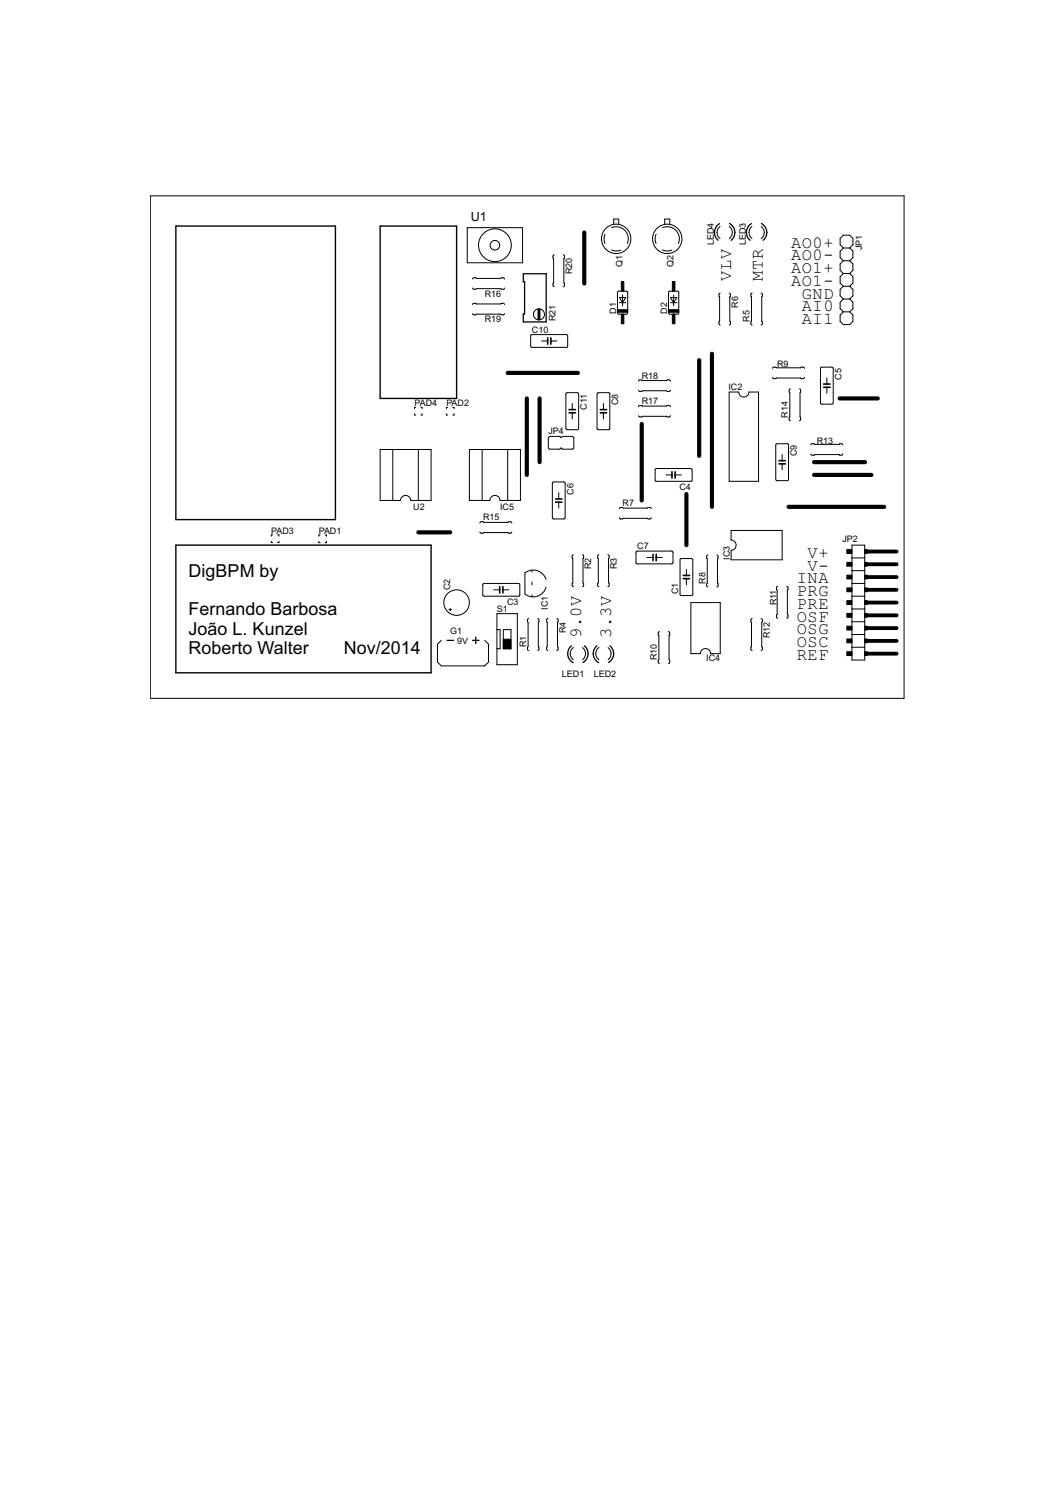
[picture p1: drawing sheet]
<svg xmlns="http://www.w3.org/2000/svg" width="210mm" height="297mm" viewBox="0 0 210 297" stroke-linecap="round" stroke-linejoin="round" font-family="sans-serif">
<g fill="none" stroke="#000" stroke-width=".83">
<path d="M116.2 46.2v10.2M101 74.2h14M104.8 79.3v15.2M107.4 79.3v12.6M139.1 71.6v19.1M141.6 70.4v30.4M167 79.3h7.6M127.7 84.3v15.3M136.6 98.3v10.2M162 91.9h10.1M162 94.5h11.4M83.2 105.9h6.4"/>
<path d="M156.9 100.8h19"/>
</g>
<path d="M35 45h31.7v58.4h-31.7zM75.6 45h15.2v34.3h-15.2zM35 108.5h50.8v25.4h-50.8z" fill="none" stroke="#000" stroke-width=".28"/>
<g fill="none" stroke="#000" stroke-width=".32">
<path d="M109 67.2v1.3M109.6 67.2v1.3M163.9 76.4h1.2M163.9 77h1.2M110.5 99.3h1.3M110.5 99.9h1.3M113.2 81.5h1.3M113.2 82.1h1.3M119.4 81.5h1.3M119.4 82.1h1.3M133.7 93.9v1.2M134.3 93.9v1.2"/>
<path d="M155 91.7h1.3M155 92.3h1.3M99.4 116.7v1.3M100.1 116.7v1.3M129.9 110.3v1.2M130.6 110.3v1.2M135.9 115.1h1.3M135.9 114.5h1.3"/>
</g>
<g fill="none" stroke="#000" stroke-width=".2">
<path d="M29.9 39h150v99.9h-150zM93 45.3h11v7h-11zM94 57.3l.3 .3 .5-.2h4.8l.5 .2 .3-.3M94 55.5l.3-.2 .5 .1h4.8l.5-.1 .3 .2M110.3 50.7l-.3 .2 .2 .6v4.8l-.2 .5 .3 .2M112.1 50.7l.2 .2-.1 .6v4.8l.1 .5-.2 .2M120.4 46.6l-.2 .7 .2 1.2M121.7 45.3a2.4 2.4 0 0 1 2.6 .5 2.4 2.4 0 0 1 .5 2.7M121.7 49.7l.7 .2 1.1-.2M122.1 44.6v-1h1v1M122.9 58l1.7-.1 .3 .2v4.2l-.2 .2h-1.6l-.2-.2zM123.2 59.2h1.3l-.6 1z"/>
<path d="M123.9 58.7v2.2M130.5 46.6l-.2 .7 .2 1.2M131.8 45.3a2.4 2.4 0 0 1 2.7 .5 2.4 2.4 0 0 1 .5 2.7M131.8 49.7l.8 .2 1.1-.2M132.2 44.6v-1h1.1v1M133.1 58l1.7-.1 .2 .2v4.2l-.1 .2h-1.6l-.3-.2zM133.4 59.2h1.3l-.7 1zM134 58.7v2.2M143.3 45a1.52 1.52 0 0 0 0 2.5M143.3 58.3l-.3 .3 .2 .5v4.8l-.2 .5 .3 .3M145.1 58.3l.2 .3-.1 .5v4.8l.1 .5-.2 .3M145.1 45a1.54 1.54 0 0 1 0 2.5"/>
<path d="M149.6 45a1.52 1.52 0 0 0 0 2.5M149.6 58.3l-.2 .3 .1 .5v4.8l-.1 .5 .2 .3M151.4 58.3l.3 .3-.1 .5v4.8l.1 .5-.3 .3M151.4 45a1.54 1.54 0 0 1 0 2.5M167.8 49.3l-.6-.6v-1.3l.6-.6h1.3l.6 .6v1.3l-.6 .6M167.8 59.5l-.6 .6v1.3l.6 .6M167.8 49.3l-.6 .7v1.2l.6 .7M167.8 51.9l-.6 .6v1.3l.6 .6M167.8 54.4l-.6 .7v1.2l.6 .7M167.8 57l-.6 .6v1.3l.6 .6M167.8 57h1.3M167.8 59.5h1.3"/>
<path d="M167.8 54.4h1.3M167.8 49.3h1.3M167.8 51.9h1.3M169.1 59.5l.6 .6v1.3l-.6 .6M169.1 49.3l.6 .7v1.2l-.6 .7M169.1 51.9l.6 .6v1.3l-.6 .6M169.1 54.4l.6 .7v1.2l-.6 .7M169.1 57l.6 .6v1.3l-.6 .6M94 62.4l.3 .2 .5-.1h4.8l.5 .1 .3-.2M94 60.6l.3-.3 .5 .2h4.8l.5-.2 .3 .3M105.7 66.6h7.1l.1 .2v2.1l-.2 .2h-7l-.1-.2zM107.7 67.8h1.3"/>
<path d="M109.6 67.8h1.2M112.7 78.2l2.2-.1 .2 .2v6.9l-.1 .3h-2.2l-.2-.2zM118.9 78.2l2.2-.1 .2 .2v6.9l-.1 .3h-2.2l-.2-.2zM123.2 60.2h1.3M127 75.8l.3-.2 .5 .1h4.8l.5-.1 .3 .2M127 77.6l.3 .3 .5-.2h4.8l.5 .2 .3-.3M133.4 60.2h1.3M145.1 78h1.9a1.02 1.02 0 0 0 1 1 1.02 1.02 0 0 0 1-1h1.9v17.8h-5.8zM153.7 75.1l.3 .2 .5-.1h4.8l.5 .1 .3-.2M153.7 73.3l.3-.3 .5 .2h4.8l.5-.2 .3 .3M157.3 77.4l-.3 .2 .1 .5v4.9l-.1 .5 .3 .2M159 77.4l.3 .2-.1 .5v4.9l.1 .5-.3 .2"/>
<path d="M163.3 73.1l2.2-.1 .3 .2v7l-.2 .2h-2.1l-.3-.2zM164.5 75.2v1.2M164.5 77v1.3M167.8 62l-.6 .7v1.2l.6 .7h1.3l.6-.7v-1.2l-.6-.7M167.8 62h1.3M75.6 89.4h10.2v10.2h-4.1a1.02 1.02 0 0 0-1-1 1.02 1.02 0 0 0-1 1h-4.1zM78.1 89.4v10.2M82.5 82.3v.3h.2M82.7 81h-.2v.3M83.2 89.4v10.2M83.7 81h.3v.3M84 82.3v.3h-.3"/>
<path d="M88.8 82.3v.3h.3M89.1 81h-.3v.3M90.1 81h.2v.3M90.3 82.3v.3h-.2M93.4 89.4h10.1v10.2h-4a1.02 1.02 0 0 0-1-1 1.02 1.02 0 0 0-1 1h-4.1zM95.9 89.4v10.2M101 89.4v10.2M109.1 87.1l.2-.3h2.1l.2 .3 .3-.3h2l.3 .3v2l-.3 .3h-2l-.3-.3-.2 .3h-2.1l-.2-.3zM110 96l2.2-.1 .2 .2v6.9l-.1 .2-2.1 .1-.3-.2zM111.2 98v1.3M111.2 99.9v1.2M113.9 80.3v1.2"/>
<path d="M113.9 82.1v1.2M120.1 80.3v1.2M120.1 82.1v1.2M127 80.9l.3-.2 .5 .1h4.8l.5-.1 .3 .2M127 82.7l.3 .3 .5-.2h4.8l.5 .2 .3-.3M130.4 93.3l7.1-.1 .2 .3v2.1l-.2 .2h-7l-.2-.3zM132.5 94.5h1.2M134.3 94.5h1.3M154.4 88.3h2.3l.2 .1v7l-.2 .2h-2.2l-.1-.1zM155.6 90.4v1.3M155.6 92.3v1.2M161.3 90.3l.3 .3 .5-.2h4.8l.5 .2 .3-.3"/>
<path d="M161.3 88.5l.2-.2 .6 .1h4.8l.6-.1 .2 .2M54 107.7v.2h.2M54.2 106.4h-.2v.3M55.2 106.4h.3v.3M55.5 107.7v.2h-.3M63.4 107.7v.3h.3M63.7 106.4h-.3v.3M64.7 106.4h.3v.3M65 107.7v.3h-.3M95.5 104.1l.2-.3 .5 .1h4.9l.5-.1 .2 .3M95.5 105.8l.2 .3 .5-.1h4.9l.5 .1 .2-.3M96.1 116.2l7.2-.1 .1 .2v2.2l-.2 .1h-7l-.1-.2z"/>
<path d="M98.2 117.3h1.2M100.1 117.3h1.2M105.8 113.4v.4M105.8 115.8v.6M105.8 118.3v.4M108.6 115.3a2.68 2.68 0 0 0-4.2-1.3v4.2a2.66 2.66 0 0 0 4.2-1.3M114.1 110.4l-.3 .2 .2 .5v4.9l-.2 .5 .3 .2M115.9 110.4l.2 .2-.1 .5v4.9l.1 .5-.2 .2M119.2 110.4l-.3 .2 .1 .5v4.9l-.1 .5 .3 .2M120.9 110.4l.3 .2-.1 .5v4.9l.1 .5-.3 .2M123.2 101.2l.3-.2 .5 .1h4.8l.5-.1 .3 .2M123.2 103l.3 .3 .5-.2h4.8l.5 .2 .3-.3"/>
<path d="M126.6 109.7l7.1-.1 .2 .3v2.1l-.3 .2h-6.9l-.2-.3zM128.7 110.9h1.2M130.6 110.9h1.1M135.4 111.2l2.2-.1 .2 .2v6.9l-.1 .3h-2.1l-.3-.2zM136.6 113.3v1.2M136.6 115.1v1.2M137.5 119.9h5.8v10.1h-1.9a1.02 1.02 0 0 0-1-1 1.02 1.02 0 0 0-1 1h-1.9zM140.8 110.4l-.2 .3 .1 .5v4.8l-.1 .5 .2 .3M142.6 110.4l.3 .3-.2 .5v4.8l.2 .5-.3 .3M145.5 105.5h10.1v5.9h-10.1v-1.9a1.02 1.02 0 0 0 1-1 1.02 1.02 0 0 0-1-1.1zM154.7 116.6l-.2 .3 .1 .5v4.8l-.1 .5 .2 .3M156.5 116.6l.3 .3-.1 .5v4.8l.1 .5-.3 .3"/>
<path d="M169.5 116.1h2.5M169.5 118.6h2.5M169.5 108.5h2.5v22.8h-2.5zM169.5 111h2.5M169.5 113.5h2.5M87.8 127.4l-.8 .8v3.5l.8 .8h8.6l.8-.8v-3.5l-.8-.8M89.3 121.3h.5M89.6 121v.5M98.9 122.1h4v10.1h-4zM98.9 125.3h.6v3.8h-.6M100.1 125.3h1.6v3.8h-1.6zM105.2 123.1l-.3 .2 .2 .5v4.9l-.2 .5 .3 .2"/>
<path d="M107 123.1l.2 .2-.1 .5v4.9l.1 .5-.2 .2M109 123.1l-.2 .2 .1 .5v4.9l-.1 .5 .2 .2M110.8 123.1l.2 .2-.1 .5v4.9l.1 .5-.2 .2M114.1 128.8a1.51 1.51 0 0 0 0 2.5M115.9 128.8a1.52 1.52 0 0 1 0 2.5M119.2 128.8a1.51 1.51 0 0 0-.1 2.5M121 128.8a1.52 1.52 0 0 1 0 2.5M131.2 125.7l-.2 .2 .1 .5v4.9l-.1 .5 .2 .2M133 125.7l.2 .2-.1 .5v4.9l.1 .5-.2 .2M149.6 123.1l-.2 .2 .1 .5v4.9l-.1 .5 .2 .2M151.4 123.1l.3 .2-.1 .5v4.9l.1 .5-.3 .2M169.5 121.2h2.5"/>
<path d="M169.5 123.7h2.5M169.5 126.2h2.5M169.5 128.8h2.5"/>
<circle cx="98.5" cy="48.8" r="3.3"/>
<circle cx="98.5" cy="48.8" r=".95"/>
<circle cx="122.6" cy="47.5" r="2.92"/>
<circle cx="132.8" cy="47.5" r="2.92"/>
<circle cx="107.2" cy="62.5" r="1.1"/>
<circle cx="90.8" cy="119.9" r="2.54"/>
</g>
<g fill="#000" stroke="#000" stroke-width=".2">
<path d="M123.6 56h.5v1.9h-.5zM133.8 56h.5v1.9h-.5zM107 61.5h.4v2.1h-.4zM122.9 61.6h2v.5h-2zM123.6 62.5h.5v1.9h-.5zM133 61.6h2v.5h-2zM133.8 62.5h.5v1.9h-.5zM168.5 109.3h1v.8h-1zM168.5 111.9h1v.7h-1zM168.5 114.4h1v.8h-1zM168.5 117h1v.7h-1zM168.5 119.5h1v.8h-1z"/>
<path d="M172 109.3h.6v.8h-.6zM172 111.9h.6v.7h-.6zM172 114.4h.6v.8h-.6zM172 117h.6v.7h-.6zM172 119.5h.6v.8h-.6zM100.1 127.2h1.6v1.9h-1.6zM168.5 122h1v.8h-1zM168.5 124.6h1v.7h-1zM168.5 127.1h1v.8h-1zM168.5 129.7h1v.7h-1zM172 122h.6v.8h-.6zM172 124.6h.6v.7h-.6z"/>
<path d="M172 127.1h.6v.8h-.6zM172 129.7h.6v.7h-.6z"/>
</g>
<path d="M104.1 54.5h4.6v9.6h-4.6v-1.6h.3v-6.5h-.3zM143.2 44.5a2.01 2.01 0 0 0-.3 3.3M145.1 44.4a2.05 2.05 0 0 1 .4 3.4M149.5 44.5a2.01 2.01 0 0 0-.3 3.3M151.5 44.4a2.05 2.05 0 0 1 .3 3.4M88.9 127.4h1.3M94 127.4h1.3M94.7 126.8v1.2M113.7 128.5a2.03 2.03 0 0 0 .3 3.3M116.3 128.5a2.02 2.02 0 0 1-.3 3.3M118.8 128.5a2.03 2.03 0 0 0 .3 3.3M121.4 128.5a2.02 2.02 0 0 1-.3 3.3" fill="none" stroke="#000" stroke-width=".25"/>
<path d="M172.7 109.7h5.7M172.7 112.3h5.7M172.7 114.8h5.7M172.7 117.3h5.7M172.7 119.9h5.7M172.7 122.4h5.7M172.7 125h5.7M172.7 127.5h5.7M172.7 130h5.7" fill="none" stroke="#000" stroke-width=".76"/>
<g font-size="4">
<text x="37.5" y="114.8">DigBPM by</text>
<text x="37.5" y="122.4">Fernando Barbosa</text>
<text x="37.5" y="126.2">João L. Kunzel</text>
<text x="37.5" y="130">Roberto Walter</text>
<text x="68.4" y="130">Nov/2014</text>
</g>
<g font-size="3.8">
<text x="157.4" y="49.2">AO0+</text>
<text x="157.4" y="51.8">AO0-</text>
<text x="145.5" y="55.8" transform="rotate(-90 145.5 55.8)">VLV</text>
<text x="151.8" y="55.8" transform="rotate(-90 151.8 55.8)">MTR</text>
<text x="157.4" y="54.3">AO1+</text>
<text x="157.4" y="56.9">AO1-</text>
<text x="159.5" y="59.4">GND</text>
<text x="159.5" y="61.9">AI0</text>
<text x="159.5" y="64.5">AI1</text>
<text x="160.7" y="111">V+</text>
<text x="160.7" y="113.5">V-</text>
<text x="158.5" y="116">INA</text>
<text x="158.5" y="118.6">PRG</text>
<text x="158.5" y="121.1">PRE</text>
<text x="158.5" y="123.7">OSF</text>
<text x="115.6" y="126.9" transform="rotate(-90 115.6 126.9)">9.0V</text>
<text x="121.6" y="126.9" transform="rotate(-90 121.6 126.9)">3.3V</text>
<text x="158.5" y="126.2">OSG</text>
<text x="158.5" y="128.7">OSC</text>
<text x="158.5" y="131.3">REF</text>
</g>
<text font-size="2.8" x="93.7" y="43.9">U1</text>
<g font-size="2">
<text x="123.9" y="53.1" transform="rotate(-90 123.9 53.1)">Q1</text>
<text x="134" y="53.1" transform="rotate(-90 134 53.1)">Q2</text>
<text x="142" y="48.8" transform="rotate(-90 142 48.8)">LED4</text>
<text x="148.4" y="48.8" transform="rotate(-90 148.4 48.8)">LED3</text>
<text x="171.5" y="49.8" transform="rotate(-90 171.5 49.8)">JP1</text>
<text x="96.5" y="59.1">R16</text>
<text x="113.8" y="54.6" transform="rotate(-90 113.8 54.6)">R20</text>
<text x="96.5" y="64.2">R19</text>
<text x="110.5" y="63.9" transform="rotate(-90 110.5 63.9)">R21</text>
<text x="122.6" y="62.4" transform="rotate(-90 122.6 62.4)">D1</text>
<text x="132.8" y="62.4" transform="rotate(-90 132.8 62.4)">D2</text>
<text x="146.8" y="61.2" transform="rotate(-90 146.8 61.2)">R6</text>
<text x="149.1" y="64" transform="rotate(-90 149.1 64)">R5</text>
<text x="105.8" y="66.2">C10</text>
<text x="127.7" y="75.3">R18</text>
<text x="144.9" y="77.6">IC2</text>
<text x="154.6" y="73">R9</text>
<text x="167.4" y="75.6" transform="rotate(-90 167.4 75.6)">C5</text>
<text x="82.5" y="80.8">PAD4</text>
<text x="88.8" y="80.8">PAD2</text>
<text x="116.8" y="81.5" transform="rotate(-90 116.8 81.5)">C11</text>
<text x="123" y="80.7" transform="rotate(-90 123 80.7)">C8</text>
<text x="127.7" y="80.4">R17</text>
<text x="156.8" y="83.1" transform="rotate(-90 156.8 83.1)">R14</text>
<text x="109.1" y="86.4">JP4</text>
<text x="162.5" y="88.3">R13</text>
<text x="158.5" y="90.8" transform="rotate(-90 158.5 90.8)">C9</text>
<text x="82.2" y="101.5">U2</text>
<text x="99.5" y="101.5">IC5</text>
<text x="114.1" y="98.4" transform="rotate(-90 114.1 98.4)">C6</text>
<text x="123.9" y="100.7">R7</text>
<text x="135.2" y="97.4">C4</text>
<text x="54" y="106.2">PAD3</text>
<text x="63.4" y="106.2">PAD1</text>
<text x="96.1" y="103.5">R15</text>
<text x="167.6" y="107.8">JP2</text>
<text x="117.6" y="113.3" transform="rotate(-90 117.6 113.3)">R2</text>
<text x="122.7" y="113.3" transform="rotate(-90 122.7 113.3)">R3</text>
<text x="126.8" y="109.3">C7</text>
<text x="145.2" y="111.4" transform="rotate(-90 145.2 111.4)">IC3</text>
<text x="89.6" y="117.5" transform="rotate(-90 89.6 117.5)">C2</text>
<text x="134.9" y="118.2" transform="rotate(-90 134.9 118.2)">C1</text>
<text x="140.3" y="116.1" transform="rotate(-90 140.3 116.1)">R8</text>
<text x="98.9" y="121.7">S1</text>
<text x="100.9" y="120.3">C3</text>
<text x="109" y="121.3" transform="rotate(-90 109 121.3)">IC1</text>
<text x="112.6" y="126" transform="rotate(-90 112.6 126)">R4</text>
<text x="154.5" y="120.4" transform="rotate(-90 154.5 120.4)">R11</text>
<text x="89.6" y="126.1">G1</text>
<text x="91" y="128">9V</text>
<text x="104.7" y="128.8" transform="rotate(-90 104.7 128.8)">R1</text>
<text x="130.7" y="131.4" transform="rotate(-90 130.7 131.4)">R10</text>
<text x="140.5" y="131.6">IC4</text>
<text x="153.2" y="127" transform="rotate(-90 153.2 127)">R12</text>
<text x="111.8" y="134.7">LED1</text>
<text x="118.2" y="134.7">LED2</text>
</g>
</svg>
